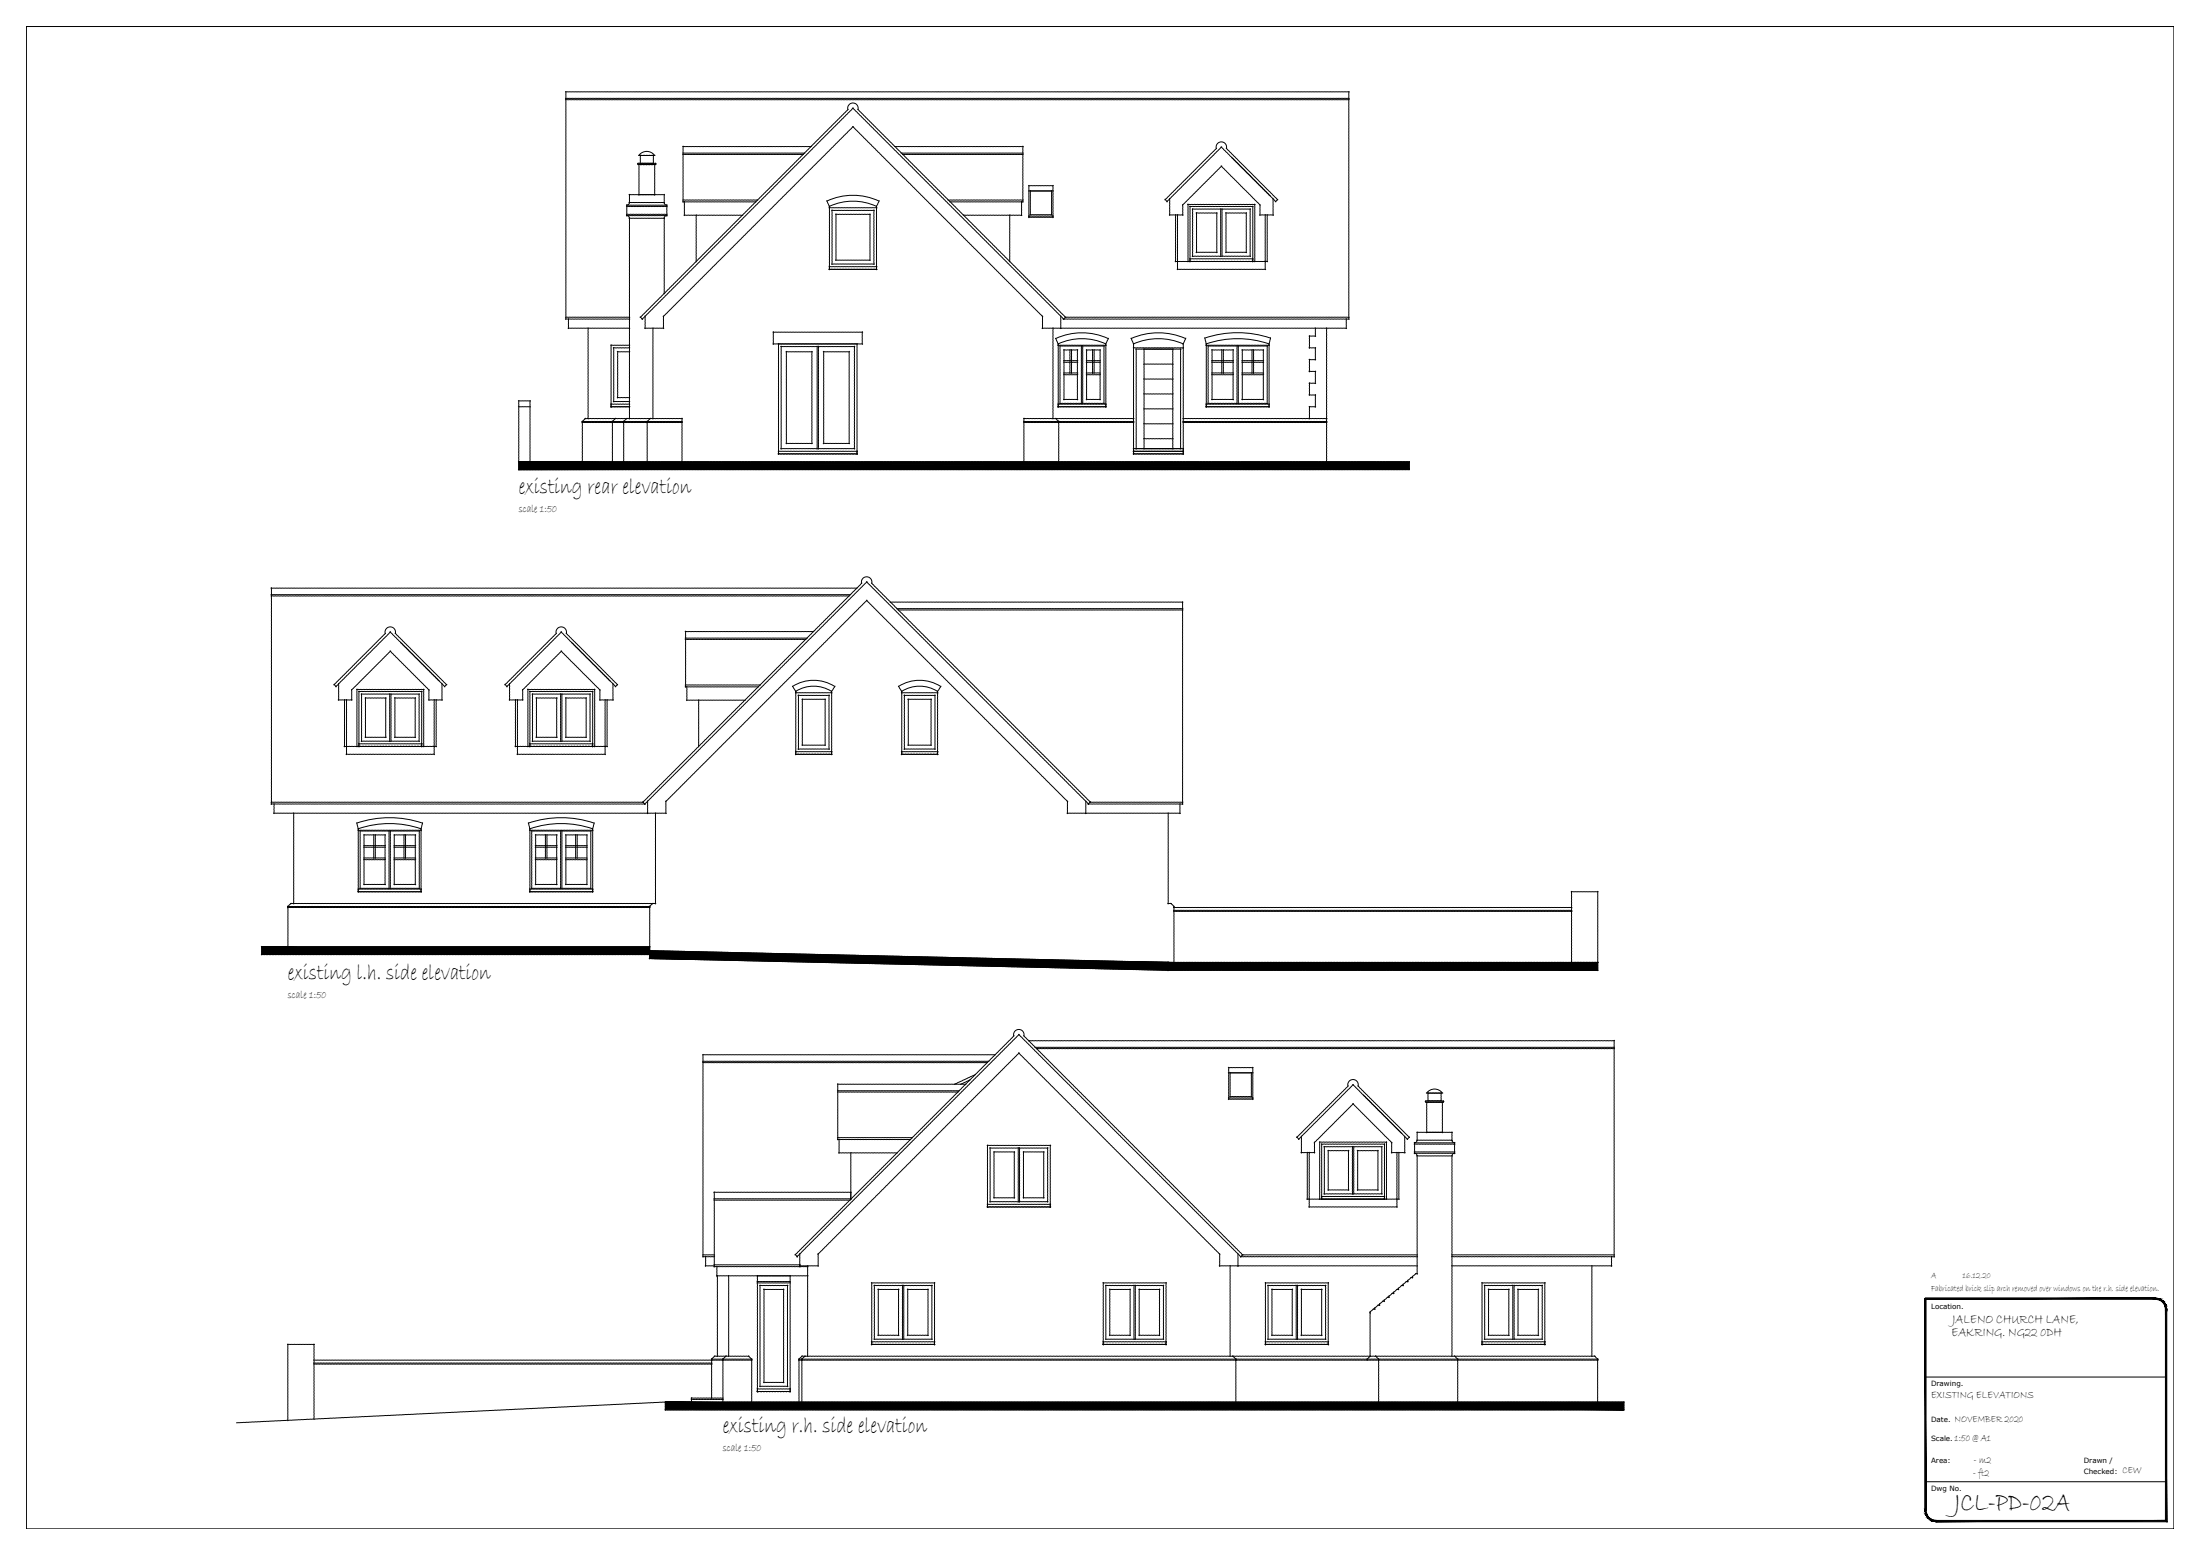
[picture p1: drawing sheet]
<svg xmlns="http://www.w3.org/2000/svg" width="841mm" height="594mm" viewBox="0 0 841 594" stroke-linecap="round" stroke-linejoin="round" font-family="sans-serif">
<!-- layer: ELEVATION -->
<g fill="none" stroke="#000" stroke-width=".38">
<path d="M216.1 38.1h299.7M216.1 37.6h299.7M216.1 35.1h299.7M216.3 34.9v87.2M515.6 34.9v87.2M244.1 59.4h6.3M244.2 59.3a3.7 3.7 0 0 1 6 0M244.6 59.4h5.3M244.8 59.2v3.3M249.8 59.2v3.3M261 58.5h46.7M261 59h46.2"/>
<path d="M261 56h49.2M261.1 55.8v21.5M324.1 41.8a2.01 2.01 0 0 1 2-2.5 2.01 2.01 0 0 1 1.9 2.5M324.3 41.8l-79.6 79.5M326 41.2l80.7 80.8M326 48.3l72.6 72.7M326.2 41.2l-80.8 80.8M326.2 48.3l-72.7 72.7M327.9 41.8l79.5 79.5M342 56h49.2M344.5 58.5h46.7M345 59h46.2"/>
<path d="M391 55.8v21.5M465 56.7a2.01 2.01 0 0 1 1.9-2.5 2.01 2.01 0 0 1 2 2.5M465.1 56.6l-19.8 19.8M466.8 56.1l21 21M467 56.1l-20.9 21M468.7 56.6l19.8 19.8M239.5 78.4h15.6M239.5 78.9h15.6M239.6 78.2v4.4M240.4 74.4h13.7M240.4 77.4h13.7M240.6 74.2v3.4"/>
<path d="M240.6 77.4a.99 .99 0 0 1-1 1M243.9 62.4h6.8M243.9 62.9h6.8M244 62.4l-.2 .2 .2 .2M244.1 62.9h6.3M244.1 74.4h6.3M244.2 62.7v11.9M244.6 62.4h5.3M250.3 62.7v11.9M250.5 62.4l.2 .2-.2 .2M253.9 74.2v3.4M253.9 77.4a.99 .99 0 0 0 1 1"/>
<path d="M254.9 78.2v4.4M261 76.4h28.8M261 77.1h28.1M261.6 76.9v5.5M316 76.7l1.1 2.4M316.1 76.8a23.5 23.5 0 0 1 19.9 0M316.9 79.4h18.4M317 78.9a21.3 21.3 0 0 1 18.1 0M317.1 79.2v23.9M317.1 78.7v.9M335.1 79.2v23.9M335.1 78.7v.9"/>
<path d="M336.1 76.7l-1.1 2.4M362.4 76.4h28.8M363.1 77.1h28.1M390.5 76.9v5.5M445.3 76.1l1 1M447.2 75.8v6.5M452.1 78.1v4.2M454 78.1h25.8M454.1 77.9v22.1M454.7 78.9h24.4M454.9 78.7v21.3M466.8 63.4l15 15"/>
<path d="M467 63.4l-15 15M470.8 60.1l14.8 14.8M478.9 78.7v21.3M479.7 77.9v22.1M481.7 78.1v4.2M486.7 75.8v6.5M488.5 76.1l-1 1M239.5 81.9h15.6M239.5 82.4h15.6M239.6 82.4a.99 .99 0 0 1 1 .9M240.4 83.4h13.7M240.6 83.2v76.9"/>
<path d="M253.9 83.2v29.1M254.9 82.4a.99 .99 0 0 0-1 .9M261.5 82.2h22.5M266.1 82.1v17.9M368.2 82.2h22.5M386 82.1v17.9M447 82.1h5.3M449.2 99.9h5.1M449.4 82v18M450.2 99.7v3.4M450.2 82v18M454 99.9h25.8"/>
<path d="M454.7 99.9h24.4M479.5 99.9h5.1M481.5 82.1h5.4M483.7 99.7v3.4M483.7 82v18M484.4 82v18M316.9 102.9h18.4M450 102.9h33.9M216.1 121.2h24.7M216.1 121.9h24.7M217.2 125.4h23.6M217.3 121.7v3.9"/>
<path d="M224.8 125.2v34.9M233.5 131.9h7.3M233.6 131.7v23.9M244.7 121.1l1 .9M246.5 125.4h7.3M246.6 120.7v4.9M249.6 125.2v34.9M253.6 120.7v4.9M295.5 126.9h34.3M295.5 131.4h34.3M295.6 126.7v4.9M297.5 131.4h30.3"/>
<path d="M297.6 131.2v42.4M327.6 131.2v42.4M329.6 126.7v4.9M398.3 125.4h7.4M398.5 120.7v4.9M402.5 125.2v34.9M403.5 129.2l1.1 2.3M403.6 129.3a23.9 23.9 0 0 1 20 0M404.4 131.9h18.5M404.5 131.4a21.7 21.7 0 0 1 18.2 0M404.5 131.7v23.9M404.5 131.2v.9"/>
<path d="M405.4 125.4h109.4M405.5 120.7v4.9M406.4 121.9h109.4M407.1 121.2h108.7M407.4 121.1l-.9 .9M422.7 131.7v23.9M422.7 131.2v.9M423.7 129.2l-1 2.3M432.4 129.2l1 2.3M432.4 129.3a25.8 25.8 0 0 1 20.8 0M433.2 132.9h19.3M433.3 131.4a23.6 23.6 0 0 1 19 0"/>
<path d="M433.4 132.7v40.9M433.4 131.2v1.9M452.3 132.7v40.9M452.3 131.2v1.9M453.3 129.2l-1 2.3M460.5 129l.7 2.5M460.6 129.2a39.1 39.1 0 0 1 25.1 0M461 131.9h24.3M461.1 131.4a37 37 0 0 1 24 0M461.1 131.7v23.9M461.1 131.2v.9M485.1 131.7v23.9"/>
<path d="M485.1 131.2v.9M485.7 129l-.6 2.5M500.4 128.4h2.6M500.4 132.9h2.6M500.4 137.4h2.6M500.6 128.2v4.9M500.6 137.2v4.9M502.8 125.2v3.4M502.8 132.7v4.9M507.1 125.2v51.4M514.6 121.7v3.9M198.1 153.2h4.7"/>
<path d="M198.1 155.4h4.7M198.3 153v23.6M202.6 153v23.6M223.5 159.9h11.9M223.8 159.8l-1.3 1.3M233.5 155.4h7.3M235.1 159.9h4.6M235.4 159.8l-1.4 1.3M239.4 159.9h9.3M239.7 159.8l-1.4 1.3M248.4 159.9h12.5M248.7 159.8l-1.4 1.3"/>
<path d="M260.7 159.7v16.9M391.3 159.9h12.5M391.4 159.7v16.9M403.4 159.9h30.1M403.5 159.8l1.4 1.3M404.4 155.4h18.5M452.1 159.9h55.2M461 155.4h24.3M500.4 141.9h2.6M500.4 146.4h2.6M500.4 150.9h2.6M500.4 155.4h2.6"/>
<path d="M500.6 146.2v4.9M500.6 155.3v4.8M502.8 141.7v4.9M502.8 150.7v4.9M222.4 161h11.9M222.4 161.4h11.9M222.6 160.8v.8M222.6 161.2v15.4M234 161h4.6M234 161.4h4.6M234.1 160.8v.8M234.1 161.2v15.4"/>
<path d="M238.2 161h9.4M238.2 161.4h9.4M238.4 160.8v.8M238.4 161.2v15.4M247.3 161h13.6M247.3 161.4h13.6M247.4 160.8v.8M247.4 161.2v15.4M297.5 173.4h30.3M391.3 161h13.6M391.3 161.4h13.6M404.6 161h28.9"/>
<path d="M404.6 161.4h28.9M404.7 160.8v.8M404.7 161.2v15.4M433.2 173.4h19.3M452.1 161h55.2M452.1 161.4h55.2M103.6 227.7h221.1M103.6 227.2h221.6M103.6 224.7h224.1M103.7 224.5v82.9M329.4 222.9a2.01 2.01 0 0 1 1.9-2.5 2.01 2.01 0 0 1 2 2.5M329.5 222.7l-83.9 83.9"/>
<path d="M331.2 222.2l85 85M331.2 229.3l77 77M331.5 222.2l-85.1 85.1M331.5 229.3l-77 77M333.1 222.7l83.8 83.8M340.3 230.1h111.9M342.8 232.6h109.4M343.3 233h108.9M452.1 229.9v77.5M147.2 242a2.01 2.01 0 0 1 2-2.5 2.01 2.01 0 0 1 1.9 2.5M147.4 241.9l-19.8 19.8M149.1 248.7l15 15"/>
<path d="M149.1 241.4l21 21M149.3 241.4l-21 21M149.3 248.7l-14.9 15M151 241.9l19.8 19.8M153.1 245.4l14.8 14.8M212.6 242a2.01 2.01 0 0 1 2-2.5 2.01 2.01 0 0 1 1.9 2.5M212.8 241.9l-19.8 19.8M214.4 248.7l15 15M214.4 241.4l21 21M214.7 241.4l-21 21M214.7 248.7l-15 15M216.4 241.9l19.7 19.8"/>
<path d="M218.5 245.4l14.7 14.8M261.9 244.3h46.2M261.9 243.8h46.7M261.9 241.3h49.2M262.1 241.1v21.5M127.7 261.4l.9 1M129.3 267.4h5.3M129.4 261.1v6.5M131.7 267.2v18.1M132.4 267.2v18.1M134.4 263.4v4.2M136.3 263.4h25.9"/>
<path d="M136.5 263.2v22.1M137.1 264.2h24.3M137.2 264v21.3M161.2 264v21.3M162 263.2v22.1M163.8 267.4h5.3M164 263.4v4.2M166 267.2v18.1M166.7 267.2v18.1M169 261.1v6.5M170.8 261.4l-.9 1M193 261.4l.9 1"/>
<path d="M194.6 267.4h5.4M194.8 261.1v6.5M197 267.2v18.1M197.8 267.2v18.1M199.8 263.4v4.2M201.6 263.4h25.9M201.8 263.2v22.1M202.4 264.2h24.3M202.6 264v21.3M226.6 264v21.3M227.3 263.2v22.1M229.2 267.4h5.3"/>
<path d="M229.3 263.4v4.2M231.3 267.2v18.1M232.1 267.2v18.1M234.3 261.1v6.5M236.1 261.4l-.9 1M261.9 261.7h28.8M261.9 262.4h28.1M262.4 267.5h22.5M262.6 262.2v5.5M267.1 267.3v18M302.9 262.1l1.4 2.2M303 262.2a15 15 0 0 1 16.1 0"/>
<path d="M304.1 264.7h14M304.2 264.1a12.7 12.7 0 0 1 13.7 0M304.2 264.5v23.8M304.2 264v.9M317.9 264.5v23.8M317.9 264v.9M319.2 262.1l-1.4 2.2M343.4 262.1l1.4 2.2M343.5 262.2a15 15 0 0 1 16.1 0M344.5 264.7h14.1M344.7 264.1a12.7 12.7 0 0 1 13.7 0M344.7 264.5v23.8"/>
<path d="M344.7 264v.9M358.4 264.5v23.8M358.4 264v.9M359.7 262.1l-1.4 2.2M131.5 285.2h5.1M132.3 288.2h33.8M132.4 285v3.3M136.3 285.2h25.9M137.1 285.2h24.3M161.8 285.2h5.1M166 285v3.3M196.9 285.2h5.1"/>
<path d="M197.6 288.2h33.9M197.8 285v3.3M201.6 285.2h25.9M202.4 285.2h24.3M227.1 285.2h5.2M231.3 285v3.3M304.1 288.2h14M344.5 288.2h14.1M103.6 306.5h142.4M103.6 307.2h143.1M104.6 310.7h143.1M104.8 307v3.9"/>
<path d="M112.3 310.5v34.9M136.4 314.5a39.1 39.1 0 0 1 25.1 0M136.4 314.3l.6 2.5M136.8 317.2h24.3M136.9 316.6a37 37 0 0 1 24 0M137 317v23.8M137 316.5v.8M161 317v23.8M161 316.5v.8M161.6 314.3l-.7 2.5M202 314.3l.6 2.5M202 314.5a39.1 39.1 0 0 1 25.1 0"/>
<path d="M202.4 317.2h24.3M202.5 316.6a37 37 0 0 1 24.1 0M202.6 317v23.8M202.6 316.5v.8M226.6 317v23.8M226.6 316.5v.8M227.1 314.3l-.6 2.5M245.7 306.3l.9 1M247.4 310.7h7.3M247.6 306v4.9M250.6 310.5v34.9M254.6 306v4.9"/>
<path d="M407.9 310.7h7.3M408.1 306v4.9M414.9 310.7h36.4M415.1 306v4.9M415.9 307.2h36.3M416.1 306.9v.5M416.5 306.5h35.7M416.9 306.3l-.9 .9M446.6 310.5v34.9M451.1 307v3.9M109.9 346.3h138.6M109.9 346.7h138.6"/>
<path d="M110.1 346.1v.8M110.1 346.5v15.4M111 345.2h138.7M111.3 345.1l-1.4 1.3M136.8 340.7h24.3M202.4 340.7h24.3M248.4 346.1v.8M248.4 346.5v15.4M249.3 345.2h1.4M249.6 345.1l-1.4 1.3M446.4 345.2h1.4M447.5 345.1l1.4 1.3"/>
<path d="M448.6 346.7h152.3M448.6 347.8h152.3M448.6 348.2h152.3M448.8 346.1v.8M448.8 346.5v21.3M600.6 340.7h10.3M600.8 340.5v27.3M610.8 340.5v27.3M600.6 367.7h10.3M387.5 395.8a2.01 2.01 0 0 1 2-2.5 2.01 2.01 0 0 1 1.9 2.5M387.7 395.7l-83.8 83.8M389.4 395.2l85.1 85"/>
<path d="M389.6 395.2l-85 85M391.3 395.7l83.9 83.8M393.1 397.6h224.1M617.1 397.4v82.9M268.6 405.9h109M268.6 405.5h109.5M268.6 403h112M268.8 402.8v77.5M320.1 417.2h46.2M320.1 416.7h46.7M320.1 414.2h49.2M320.3 414v21.5"/>
<path d="M370.9 412.6l-3.8 1.7M373 410.5l-8.2 3.8M389.4 402.2l77 77M389.6 402.2l-77 77M395.6 400.1h221.6M396.1 400.6h221.1M515.3 414.9a2.01 2.01 0 0 1 1.9-2.5 2.01 2.01 0 0 1 2 2.5M515.4 414.8l-19.7 19.8M517.1 414.3l21 21M517.4 414.3l-21 21M519.1 414.8l19.7 19.8M521.2 418.4l14.7 14.7"/>
<path d="M545.2 417.6h6.4M545.4 417.6a3.7 3.7 0 0 1 6 0M545.7 417.6h5.4M545.9 417.4v3.4M550.9 417.4v3.4M320.1 434.7h28.8M320.1 435.3h28.1M320.7 435.2v5.4M377.3 437.6h24.4M377.5 437.4v23.9M401.5 437.4v23.9M495.7 434.4l.9 .9"/>
<path d="M497.5 434v6.5M502.5 436.3v4.2M504.3 436.3h25.9M504.5 436.2v22.1M505.1 437.1h24.3M505.3 436.9v21.4M517.1 421.6l15.1 15M517.4 421.6l-15 15M529.2 436.9v21.4M530 436.2v22.1M532 436.3v4.2M537 434v6.5"/>
<path d="M538.8 434.4l-.9 .9M540.6 436.6h15.6M540.6 437.1h15.6M540.8 436.4v4.4M541.6 432.6h13.6M541.6 435.6h13.6M541.7 435.6a.99 .99 0 0 1-1 1M541.8 432.4v3.4M545 420.6h6.8M545 421.1h6.8M545.1 420.6l-.2 .2 .2 .3M545.2 432.6h6.4"/>
<path d="M545.4 420.9v11.9M545.7 420.6h5.4M551.4 420.9v11.9M551.7 420.6l.1 .4-.8 .1h-5.8M555.1 432.4v3.4M555.1 435.6a.99 .99 0 0 0 1 1M556.1 436.4v4.4M272.9 458.5h52.2M272.9 458h52.5M272.9 455.5h52.5M273 455.4v28.7M320.6 440.5h22.5"/>
<path d="M325.3 440.3v18M325.3 455.4v2.8M497.3 440.4h5.4M499.6 458.1h5.1M499.7 440.2v18.1M500.5 457.9v3.4M500.5 440.2v18.1M504.3 458.1h25.9M505.1 458.1h24.3M529.8 458.1h5.2M531.9 440.4h5.3M534 457.9v3.4"/>
<path d="M534 440.2v18.1M534.8 440.2v18.1M540.6 440.1h15.6M540.6 440.6h15.6M540.7 440.6a.99 .99 0 0 1 1 1M541.6 441.6h13.6M541.8 441.4v45.4M555.1 441.4v76.9M556.1 440.6a.99 .99 0 0 0-1 1M268.6 479.4h4.6M269.7 479.9v3.9M303.9 479.2l1 1"/>
<path d="M304.7 479.9v.4M305.8 478.9v4.9M312.7 478.9v4.9M377.3 461.1h24.4M466.2 478.9v4.9M473.3 478.9v4.9M474.8 479.4h67.1M475.1 479.3l-.9 .9M500.3 461.1h33.9M554.9 479.4h62.3M616.1 479.9v3.9M268.6 480.1h4.6"/>
<path d="M269.6 483.6h3.6M272.9 483.2h33M272.9 483.9h36M273.9 487.4h35M274.1 483.8v3.8M274.3 487.3v31M278.5 487.3v31M289.4 490.1h12.8M289.4 487.4h12.8M289.4 489.6h12.8M289.5 489.9v41.9M289.5 487.3v2.5"/>
<path d="M302 489.9v41.9M302 487.3v2.5M305.6 483.6h7.3M305.8 483v1.1M308.8 483.5v34.8M333.1 490.1h24.3M333.2 489.9v23.9M357.2 489.9v23.9M421.6 490.1h24.3M421.8 489.9v23.9M445.8 489.9v23.9M466.1 483.6h7.3"/>
<path d="M470.3 483.5v34.8M473.1 483.6h68.8M474.2 480.1h67.7M483.6 490.1h24.3M483.8 489.9v23.9M507.8 489.9v23.9M525.6 499.6v.7M526.7 498.6h.8M527 498.5l-1.6 1.3M527.4 498.1v.7M528.5 497.1h.8M528.8 497l-1.6 1.4"/>
<path d="M529.2 496.6v.7M530.3 495.6h.8M530.6 495.5l-1.6 1.3M531 495.1v.7M532.1 494.1h.8M532.4 494l-1.6 1.4M532.8 493.6v.7M533.9 492.6h.8M534.2 492.5l-1.6 1.4M534.6 492.1v.7M535.7 491.1h.8M536 491l-1.6 1.4"/>
<path d="M536.3 490.6v.7M537.5 489.6h.8M537.8 489.5l-1.6 1.4M538.2 489.1v.7M539.3 488.1h.8M539.6 488l-1.6 1.3M539.9 487.6v.7M541.1 486.6h.8M541.4 486.5l-1.6 1.4M554.9 480.1h62.3M554.9 483.6h61.3M566.4 490.1h24.3"/>
<path d="M566.6 489.9v23.9M590.6 489.9v23.9M608.6 483.5v34.8M109.9 513.6h10.3M110.1 513.5v29.3M119.9 519.6h152.3M120 513.5v28.8M271.9 519.2h4.6M271.9 519.6h4.6M272.1 519.1v.7M272.1 519.4v14.9M273 518.1h4.7"/>
<path d="M273.3 518l-1.4 1.4M276.2 519.2h11.3M276.2 519.6h11.3M276.3 519.1v.7M276.3 519.4v16.4M277.3 518.1h9.1M277.6 518l-1.4 1.4M286.1 518l1.4 1.4M287.3 519.1v.7M287.3 519.4v16.4M305.3 519.2h1.4M305.3 519.6h1.4"/>
<path d="M305.5 519.1v.7M305.5 519.4v16.4M306.4 518.1h1.4M306.4 519.2h166.2M306.4 519.6h166.2M306.6 519.1v.7M306.6 519.4v16.4M306.7 518l-1.4 1.4M307.5 518.1h164M307.8 518l-1.4 1.4M333.1 513.6h24.3M421.6 513.6h24.3"/>
<path d="M471.2 518.1h138.6M471.2 518l1.4 1.4M472.3 519.2h138.6M472.3 519.6h138.6M472.5 519.1v.7M472.5 519.4v16.4M483.6 513.6h24.3M522.6 519.1v.7M523.8 501.1v.7M523.8 501.5v16.8M523.9 518l-1.4 1.4M524.9 500.1h.8"/>
<path d="M525.2 500l-1.6 1.4M525.8 518l1.4 1.4M527 519.1v.7M527 519.4v16.4M556 518l1.4 1.4M557.3 519.1v.7M557.3 519.4v16.4M566.4 513.6h24.3M609.5 518l1.4 1.4M610.8 519.1v.7M610.8 519.4v16.4M119.9 520.8h152.3"/>
<path d="M119.9 521.1h152.3M264.2 534.1h12.3M264.2 534.6h12.3M264.4 534v1.8M289.4 531.6h12.8"/>
</g>
<!-- layer: 0 -->
<g fill="#000" stroke="#000" stroke-width=".38">
<path d="M198.3 176.4h340.7v2.6zM248.3 366.2h132.2l66 1.5zM248.4 363.2l132.1 3h-132.2z"/>
<path d="M198.3 179.4h340.7v-.4zM198.3 176.4l340.7 2.6-340.7 .4z"/>
<path d="M248.3 366.2l66.1 1.5h132.1zM314.4 367.7h132.1v3z"/>
<path d="M100.1 361.7l148.3 3v-3zM100.1 361.7l148.3 3h-148.3z"/>
<path d="M446.6 367.7l164.2 3v-3zM446.6 367.7l164.2 3h-164.2z"/>
<path d="M254.4 535.7l366.4 2.9v-2.9zM254.4 535.7l366.4 2.9h-366.4z"/>
</g>
<!-- layer: WINDOWS -->
<g fill="none" stroke="#000" stroke-width=".38">
<path d="M393.2 71h9.5M393.2 73h9.5M393.3 70.8v11.9M393.7 73h8.5M393.9 72.8v9.4M402 72.8v9.4M402.5 70.8v11.9M455.7 79.9h11.1M455.9 79.7v18.4M466.7 79.7v18.4M467 79.9h11.1M467.2 79.7v18.4"/>
<path d="M477.9 79.7v18.4M317.9 80.4h16.3M318.1 80.2v20.9M319.4 99.4h13.3M319.4 81.9h13.3M319.6 81.7v17.8M332.6 81.7v17.8M334.1 80.2v20.9M393.2 82.6h9.5M393.2 83h9.5M393.3 82.4v.8M393.7 82h8.5"/>
<path d="M402.5 82.4v.8M454.7 99.9h24.4M454.7 98.9h24.4M454.9 98.7v1.3M455.7 97.9h11.1M457.2 96.4h8.1M457.2 81.4h8.1M457.4 81.2v15.4M465.1 81.2v15.4M467 97.9h11.1M468.5 96.4h8.1M468.5 81.4h8.1"/>
<path d="M468.7 81.2v15.4M476.4 81.2v15.4M478.9 98.7v1.3M316.9 102.9h18.4M316.9 101.9h18.4M317.1 101.7v1.4M317.9 100.9h16.3M335.1 101.7v1.4M234.4 132.9h6.4M234.6 132.7v20.9M236 134.4h4.8M236.1 134.2v17.9"/>
<path d="M298.4 132.4h14.1M298.6 132.2v39.4M300.5 134.4h10M300.6 134.2v35.4M310.4 134.2v35.4M312.4 132.2v39.4M312.7 132.4h14.1M312.9 132.2v39.4M314.7 134.4h10.1M314.9 134.2v35.4M324.6 134.2v35.4M326.6 132.2v39.4"/>
<path d="M405.1 132.2h8.4M405.2 132v22.3M406.6 133.7h5.5M406.6 137.8h5.5M406.6 138.4h5.5M406.7 133.5v19.3M409 133.5v9.2M409.6 133.5v9.2M411.9 133.5v19.3M413.4 132v22.3M413.7 132.2h8.5M413.9 132v22.3"/>
<path d="M415.2 133.7h5.5M415.2 137.8h5.5M415.2 138.4h5.5M415.4 133.5v19.3M417.6 133.5v9.2M418.2 133.5v9.2M420.5 133.5v19.3M422 132v22.3M434.2 133.4h17.3M434.3 133.2v38.4M437.2 133.4h11.3M437.2 139.1h11.3"/>
<path d="M437.3 133.2v38.4M448.3 133.2v38.4M451.3 133.2v38.4M461.7 132.2h11.4M461.8 132v22.3M463.2 133.7h8.4M463.2 137.8h8.4M463.2 138.4h8.4M463.3 133.5v19.3M467 133.5v9.2M467.7 133.5v9.2M471.4 133.5v19.3"/>
<path d="M472.9 132v22.3M473.2 132.2h11.4M473.4 132v22.3M474.7 133.7h8.4M474.7 137.8h8.4M474.7 138.4h8.4M474.9 133.5v19.3M478.6 133.5v9.2M479.2 133.5v9.2M482.9 133.5v19.3M484.4 132v22.3M233.5 154.4h7.3"/>
<path d="M233.5 155.4h7.3M233.6 154.2v1.4M234.4 153.4h6.4M236 151.9h4.8M404.4 155.4h18.5M404.4 154.4h18.5M404.5 154.2v1.4M405.1 154.1h8.4M406.6 152.6h5.5M406.6 142.5h5.5M406.6 143.1h5.5M413.7 154.1h8.5"/>
<path d="M415.2 152.6h5.5M415.2 142.5h5.5M415.2 143.1h5.5M422.7 154.2v1.4M437.2 144.8h11.3M437.2 150.5h11.3M437.2 156.2h11.3M461 155.4h24.3M461 154.4h24.3M461.1 154.2v1.4M461.7 154.1h11.4M463.2 152.6h8.4"/>
<path d="M463.2 142.5h8.4M463.2 143.1h8.4M473.2 154.1h11.4M474.7 152.6h8.4M474.7 142.5h8.4M474.7 143.1h8.4M485.1 154.2v1.4M297.5 173.4h30.3M297.5 172.4h30.3M297.6 172.2v1.4M298.4 171.4h14.1M300.5 169.4h10"/>
<path d="M312.7 171.4h14.1M314.7 169.4h10.1M327.6 172.2v1.4M433.2 173.4h19.3M433.2 172.4h19.3M433.2 171.4h19.3M433.4 172.2v1.4M433.4 171.3v1.3M434.2 171.4h17.3M437.2 171.4h11.3M437.2 161.9h11.3M437.2 167.6h11.3"/>
<path d="M452.3 172.2v1.4M452.3 171.3v1.3M138 265.2h11.1M138.2 265v18.4M139.6 266.7h8M139.7 266.5v15.3M147.5 266.5v15.3M149 265v18.4M149.3 265.2h11.1M149.5 265v18.4M150.8 266.7h8.1M150.9 266.5v15.3"/>
<path d="M158.7 266.5v15.3M160.2 265v18.4M203.4 265.2h11.1M203.6 265v18.4M204.9 266.7h8.1M205 266.5v15.3M212.8 266.5v15.3M214.3 265v18.4M214.7 265.2h11M214.8 265v18.4M216.1 266.7h8.1M216.3 266.5v15.3"/>
<path d="M224.1 266.5v15.3M225.6 265v18.4M305 265.7h12.1M305.2 265.5v20.9M306.6 267.2h9M306.7 267v17.8M315.4 267v17.8M316.9 265.5v20.9M345.6 265.7h12M345.7 265.5v20.9M347 267.2h9.1M347.2 267v17.8"/>
<path d="M355.9 267v17.8M357.4 265.5v20.9M137.1 285.2h24.3M137.1 284.2h24.3M137.2 284v1.3M138 283.2h11.1M139.6 281.7h8M149.3 283.2h11.1M150.8 281.7h8.1M161.2 284v1.3M202.4 285.2h24.3M202.4 284.2h24.3"/>
<path d="M202.6 284v1.3M203.4 283.2h11.1M204.9 281.7h8.1M214.7 283.2h11M216.1 281.7h8.1M226.6 284v1.3M304.1 288.2h14M304.1 287.2h14M304.2 287v1.3M305 286.2h12.1M306.6 284.7h9M317.9 287v1.3"/>
<path d="M344.5 288.2h14.1M344.5 287.2h14.1M344.7 287v1.3M345.6 286.2h12M347 284.7h9.1M358.4 287v1.3M137.5 317.5h11.4M137.7 317.3v22.3M139 319h8.4M139.2 318.8v19.2M142.9 318.8v9.2M143.5 318.8v9.2"/>
<path d="M147.2 318.8v19.2M148.7 317.3v22.3M149 317.5h11.4M149.2 317.3v22.3M150.6 319h8.3M150.7 318.8v19.2M154.5 318.8v9.2M155.1 318.8v9.2M158.8 318.8v19.2M160.3 317.3v22.3M203.1 317.5h11.4M203.3 317.3v22.3"/>
<path d="M204.6 319h8.4M204.8 318.8v19.2M208.5 318.8v9.2M209.1 318.8v9.2M212.8 318.8v19.2M214.3 317.3v22.3M214.7 317.5h11.3M214.8 317.3v22.3M216.1 319h8.4M216.3 318.8v19.2M220 318.8v9.2M220.6 318.8v9.2"/>
<path d="M224.4 318.8v19.2M225.9 317.3v22.3M136.8 339.7h24.3M137 339.5v1.3M137.5 339.4h11.4M139 337.9h8.4M139 323.1h8.4M139 323.7h8.4M139 327.8h8.4M139 328.4h8.4M149 339.4h11.4M150.6 337.9h8.3"/>
<path d="M150.6 323.1h8.3M150.6 323.7h8.3M150.6 327.8h8.3M150.6 328.4h8.3M161 339.5v1.3M202.4 339.7h24.3M202.6 339.5v1.3M203.1 339.4h11.4M204.6 337.9h8.4M204.6 323.1h8.4M204.6 323.7h8.4M204.6 327.8h8.4"/>
<path d="M204.6 328.4h8.4M214.7 339.4h11.3M216.1 337.9h8.4M216.1 323.1h8.4M216.1 323.7h8.4M216.1 327.8h8.4M216.1 328.4h8.4M226.6 339.5v1.3M136.8 340.7h24.3M202.4 340.7h24.3M469.5 407.9h9.6M469.5 419.5h9.6"/>
<path d="M469.5 420h9.6M469.5 409.9h9.6M469.7 407.7v12M469.7 419.3v.8M470.1 409.9h8.5M470.1 418.9h8.5M470.3 409.7v9.4M478.4 409.7v9.4M478.9 407.7v12M478.9 419.3v.8M378.3 438.6h11.1M378.5 438.4v20.9"/>
<path d="M380 439.9v17.9M387.8 439.9v17.9M389.2 438.4v20.9M389.6 438.6h11.1M389.7 438.4v20.9M391.3 439.9v17.9M399 439.9v17.9M400.5 438.4v20.9M506.1 438.1h11.1M506.3 438v18.3M507.6 439.6h8.1M507.8 439.4v15.4"/>
<path d="M515.5 439.4v15.4M517 438v18.3M517.3 438.1h11.1M517.5 438v18.3M518.8 439.6h8.1M519 439.4v15.4M526.7 439.4v15.4M528.3 438v18.3M377.5 459.9v1.4M378.3 459.1h11.1M379.8 457.6h8.1M379.8 440.1h8.1"/>
<path d="M389.6 459.1h11.1M391.1 457.6h8.1M391.1 440.1h8.1M401.5 459.9v1.4M505.1 458.1h24.3M505.1 457.1h24.3M505.3 457v1.3M506.1 456.1h11.1M507.6 454.6h8.1M517.3 456.1h11.1M518.8 454.6h8.1M529.2 457v1.3"/>
<path d="M377.3 461.1h24.4M377.3 460.1h24.4M290.4 491.1h10.8M290.6 491v38.8M291.9 492.6h7.8M292 492.4v35.9M299.5 492.4v35.9M301.1 491v38.8M334.1 491.1h11.1M334.2 491v20.8M335.6 492.6h8.1M335.7 492.4v17.9"/>
<path d="M343.5 492.4v17.9M345 491v20.8M345.3 491.1h11.1M345.5 491v20.8M346.8 492.6h8.1M347 492.4v17.9M354.7 492.4v17.9M356.3 491v20.8M422.6 491.1h11.1M422.8 491v20.8M424.1 492.6h8.1M424.3 492.4v17.9"/>
<path d="M432 492.4v17.9M433.5 491v20.8M433.8 491.1h11.1M434 491v20.8M435.3 492.6h8.1M435.5 492.4v17.9M443.3 492.4v17.9M444.7 491v20.8M484.6 491.1h11.1M484.7 491v20.8M486.1 492.6h8.1M486.3 492.4v17.9"/>
<path d="M494 492.4v17.9M495.5 491v20.8M495.8 491.1h11.1M496 491v20.8M497.3 492.6h8.1M497.5 492.4v17.9M505.3 492.4v17.9M506.8 491v20.8M567.4 491.1h11.1M567.5 491v20.8M568.9 492.6h8.1M569.1 492.4v17.9"/>
<path d="M576.8 492.4v17.9M578.3 491v20.8M578.6 491.1h11.1M578.8 491v20.8M580.1 492.6h8.1M580.3 492.4v17.9M588.1 492.4v17.9M589.6 491v20.8M333.1 513.6h24.3M333.1 512.6h24.3M333.2 512.5v1.3M334.1 511.6h11.1"/>
<path d="M335.6 510.1h8.1M345.3 511.6h11.1M346.8 510.1h8.1M357.2 512.5v1.3M421.6 513.6h24.3M421.6 512.6h24.3M421.8 512.5v1.3M422.6 511.6h11.1M424.1 510.1h8.1M433.8 511.6h11.1M435.3 510.1h8.1M445.8 512.5v1.3"/>
<path d="M483.6 513.6h24.3M483.6 512.6h24.3M483.8 512.5v1.3M484.6 511.6h11.1M486.1 510.1h8.1M495.8 511.6h11.1M497.3 510.1h8.1M507.8 512.5v1.3M566.4 513.6h24.3M566.4 512.6h24.3M566.6 512.5v1.3M567.4 511.6h11.1"/>
<path d="M568.9 510.1h8.1M578.6 511.6h11.1M580.1 510.1h8.1M590.6 512.5v1.3M289.4 531.6h12.8M289.4 530.6h12.8M289.5 530.5v1.3M290.4 529.6h10.8M291.9 528.1h7.8M302 530.5v1.3"/>
</g>
<!-- layer: 0 -->
<g fill="none" stroke="#000" stroke-width=".38">
<path d="M198.3 176.2v3.4M539 179.4h-340.9M539 176.4h-340.9M99.9 364.7h148.6M99.9 361.7h148.6M100.1 361.5v3.3M248.1 366.2l198.5 4.5M248.2 363.2l198.5 4.5M248.4 361.5v3.3M248.4 363l-.1 3.4M446.4 370.7h164.5M446.4 367.7h164.5"/>
<path d="M446.5 367.5l-.1 3.4M446.6 367.5v3.4M610.8 367.5v3.4M254.2 538.6h366.7M254.2 535.7h366.7M254.4 535.5v3.3M254.5 535.6l-164.1 8M620.8 535.5v3.3"/>
</g>
<!-- layer: TITLE BLOCK -->
<path d="M10.1 10.1h820.9v574h-820.9zM736 496.1h88a4 4 0 0 1 4 4l.1 26h-92.1zM736 566.1h92.1" fill="none" stroke="#000" stroke-width=".38"/>
<path d="M735.8 496.1l.5 81v-81zM735.8 496.1l.5 81h-.5zM735.8 577.1l.8 1.5-.3-1.5zM735.8 577.1l.8 1.5-.5 .2zM736.1 578.8l1.3 1-.8-1.2zM736.1 578.8l1.3 1-.3 .3zM737.4 579.8l-.3 .3 1.6 .5zM737.1 580.1l1.6 .5-.3 .4zM738.7 580.6l-.3 .4 1.7-.1zM738.4 581l1.7-.1-.1 .5zM740.1 580.9l-.1 .5 87.8-.5zM740 581.4l87.8-.5 .5 .5zM827.8 500.1v80.8l.5 .5zM827.8 500.1h.5v81.3zM827.5 498.7l.3 1.4h.5zM827.5 498.7l.5-.3 .3 1.7zM826.7 497.5l.8 1.2 .5-.3zM827.1 497.1l.9 1.3-1.3-.9zM825.6 496.7l1.1 .8 .4-.4zM825.8 496.2l1.3 .9-1.5-.4zM824 496.4l1.6 .3 .2-.5zM824.1 495.9l1.7 .3-1.8 .2zM736 496.4h88l.1-.5zM736 495.9h88.1l-88.1 .5z" fill="#000" stroke="#000" stroke-width=".38"/>
<text font-size="10.8" x="747.2" y="576.9">JCL-PD-02A</text>
<g font-size="9">
<text x="198.3" y="188.4">existing rear elevation</text>
<text x="110.1" y="374.2">existing l.h. side elevation</text>
<text x="276.3" y="547.1">existing r.h. side elevation</text>
</g>
<g font-size="5.4">
<text x="746.4" y="505.4">JALENO CHURCH LANE,</text>
<text x="746.1" y="510.4">EAKRING. NG22 0DH</text>
</g>
<g font-size="4.5">
<text x="198.3" y="195.4">scale 1:50</text>
<text x="110.1" y="381.2">scale 1:50</text>
<text x="738.2" y="534.1">EXISTING ELEVATIONS</text>
<text x="276.3" y="554.2">scale 1:50</text>
</g>
<g font-size="4.1">
<text x="747.2" y="543.2">NOVEMBER 2020</text>
<text x="747.2" y="550.5">1:50 @ A1</text>
<text x="754.3" y="563.8">- ft2</text>
<text x="754.6" y="559">- m2</text>
<text x="811.4" y="562.9">CEW</text>
</g>
<g font-size="3.6">
<text x="738.2" y="488.1">A</text>
<text x="750.2" y="488.1">16.12.20</text>
<text x="738.2" y="493.1">Fabricated brick slip arch removed over windows on the r.h. side elevation.</text>
</g>
<g font-size="2.8">
<text x="738.2" y="500.1">Location.</text>
<text x="738.2" y="529.6">Drawing.</text>
<text x="738.2" y="543.2">Date.</text>
<text x="738.2" y="550.5">Scale.</text>
<text x="738.2" y="559">Area:</text>
<text x="796.6" y="563">Checked:</text>
<text x="796.6" y="559">Drawn /</text>
<text x="738.2" y="569.7">Dwg No.</text>
</g>
</svg>
